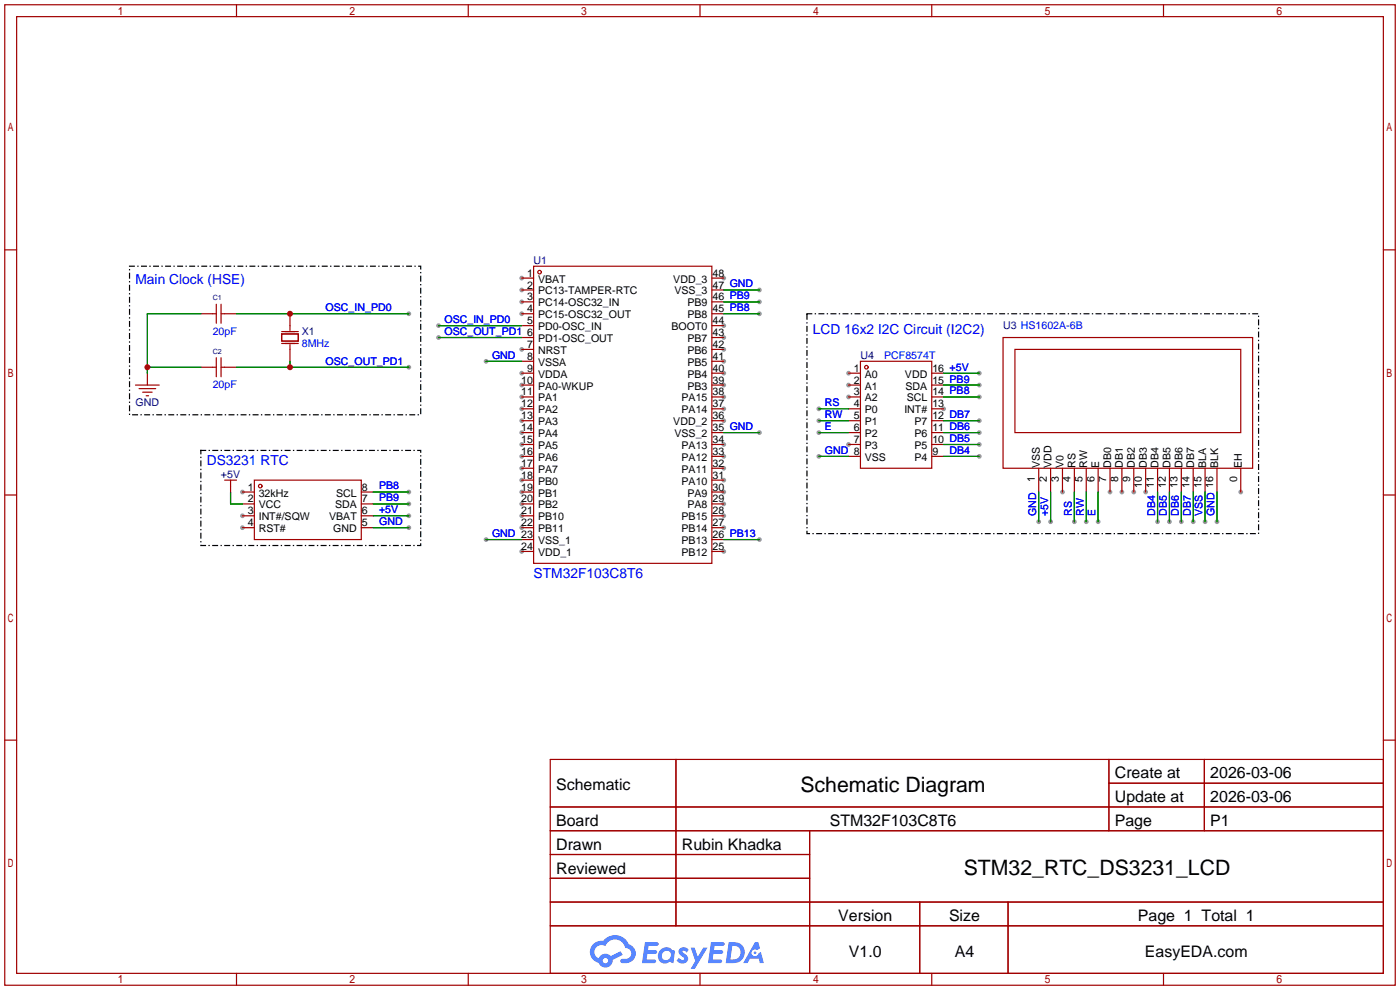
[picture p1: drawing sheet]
<svg xmlns="http://www.w3.org/2000/svg" width="299mm" height="212mm" viewBox="0 0 299 212" stroke-linecap="round" stroke-linejoin="round" font-family="sans-serif">
<g fill="#999">
<circle cx="111.5" cy="59.4" r=".51"/>
<circle cx="111.5" cy="62" r=".51"/>
<circle cx="111.5" cy="64.5" r=".51"/>
<circle cx="111.5" cy="67.1" r=".51"/>
<circle cx="111.5" cy="74.7" r=".51"/>
<circle cx="111.5" cy="79.8" r=".51"/>
<circle cx="111.5" cy="82.3" r=".51"/>
<circle cx="111.5" cy="84.8" r=".51"/>
<circle cx="111.5" cy="87.4" r=".51"/>
<circle cx="111.5" cy="89.9" r=".51"/>
<circle cx="111.5" cy="92.5" r=".51"/>
<circle cx="111.5" cy="95" r=".51"/>
<circle cx="111.5" cy="97.5" r=".51"/>
<circle cx="111.5" cy="100.1" r=".51"/>
<circle cx="111.5" cy="102.6" r=".51"/>
<circle cx="111.5" cy="105.2" r=".51"/>
<circle cx="111.5" cy="107.7" r=".51"/>
<circle cx="111.5" cy="110.2" r=".51"/>
<circle cx="111.5" cy="112.8" r=".51"/>
<circle cx="111.5" cy="117.9" r=".51"/>
<circle cx="154.7" cy="117.9" r=".51"/>
<circle cx="154.7" cy="112.8" r=".51"/>
<circle cx="154.7" cy="110.2" r=".51"/>
<circle cx="154.7" cy="107.7" r=".51"/>
<circle cx="154.7" cy="105.2" r=".51"/>
<circle cx="154.7" cy="102.6" r=".51"/>
<circle cx="154.7" cy="100.1" r=".51"/>
<circle cx="154.7" cy="97.5" r=".51"/>
<circle cx="154.7" cy="95" r=".51"/>
<circle cx="154.7" cy="89.9" r=".51"/>
<circle cx="154.7" cy="87.4" r=".51"/>
<circle cx="154.7" cy="84.8" r=".51"/>
<circle cx="154.7" cy="82.3" r=".51"/>
<circle cx="154.7" cy="79.8" r=".51"/>
<circle cx="154.7" cy="77.2" r=".51"/>
<circle cx="154.7" cy="74.7" r=".51"/>
<circle cx="154.7" cy="72.1" r=".51"/>
<circle cx="154.7" cy="69.6" r=".51"/>
<circle cx="154.7" cy="59.4" r=".51"/>
<circle cx="265.2" cy="105.2" r=".51"/>
<circle cx="227.1" cy="105.2" r=".51"/>
<circle cx="237.2" cy="105.2" r=".51"/>
<circle cx="239.8" cy="105.2" r=".51"/>
<circle cx="242.3" cy="105.2" r=".51"/>
<circle cx="244.9" cy="105.2" r=".51"/>
<circle cx="181.4" cy="79.8" r=".51"/>
<circle cx="181.4" cy="82.3" r=".51"/>
<circle cx="181.4" cy="84.8" r=".51"/>
<circle cx="181.4" cy="95" r=".51"/>
<circle cx="201.7" cy="87.4" r=".51"/>
<circle cx="51.8" cy="105.2" r=".51"/>
<circle cx="51.8" cy="110.2" r=".51"/>
<circle cx="51.8" cy="112.8" r=".51"/>
<circle cx="93.7" cy="69.6" r=".51"/>
<circle cx="93.7" cy="72.1" r=".51"/>
<circle cx="87.4" cy="78.5" r=".51"/>
<circle cx="87.4" cy="67.1" r=".51"/>
<circle cx="162.3" cy="92.5" r=".51"/>
<circle cx="222" cy="111.5" r=".51"/>
<circle cx="224.5" cy="111.5" r=".51"/>
<circle cx="229.6" cy="111.5" r=".51"/>
<circle cx="232.2" cy="111.5" r=".51"/>
<circle cx="234.7" cy="111.5" r=".51"/>
<circle cx="247.4" cy="111.5" r=".51"/>
<circle cx="249.9" cy="111.5" r=".51"/>
<circle cx="252.5" cy="111.5" r=".51"/>
<circle cx="255" cy="111.5" r=".51"/>
<circle cx="257.6" cy="111.5" r=".51"/>
<circle cx="260.1" cy="111.5" r=".51"/>
<circle cx="209.3" cy="79.8" r=".51"/>
<circle cx="209.3" cy="82.3" r=".51"/>
<circle cx="209.3" cy="84.8" r=".51"/>
<circle cx="209.3" cy="89.9" r=".51"/>
<circle cx="209.3" cy="92.5" r=".51"/>
<circle cx="209.3" cy="95" r=".51"/>
<circle cx="209.3" cy="97.5" r=".51"/>
<circle cx="175" cy="87.4" r=".51"/>
<circle cx="175" cy="89.9" r=".51"/>
<circle cx="175" cy="92.5" r=".51"/>
<circle cx="175" cy="97.5" r=".51"/>
<circle cx="103.9" cy="115.3" r=".51"/>
<circle cx="162.3" cy="62" r=".51"/>
<circle cx="103.9" cy="77.2" r=".51"/>
<circle cx="162.3" cy="115.3" r=".51"/>
<circle cx="162.3" cy="64.5" r=".51"/>
<circle cx="162.3" cy="67.1" r=".51"/>
<circle cx="87.4" cy="105.2" r=".51"/>
<circle cx="87.4" cy="107.7" r=".51"/>
<circle cx="87.4" cy="110.2" r=".51"/>
<circle cx="87.4" cy="112.8" r=".51"/>
</g>
<g fill="none" stroke="#a10000" stroke-width=".25">
<path d="M1 1h297.2v209.6h-297.2zM3.6 3.6h292.1v204.4h-292.1zM50.5 1v2.6M100.1 1v2.6M149.6 1v2.6M199.1 1v2.6M248.7 1v2.6M1 53.4h2.6M295.7 53.4h2.5M1 105.8h2.6M295.7 105.8h2.5M1 158.2h2.6"/>
<path d="M295.7 158.2h2.5M117.6 162.3h178.1v45.7h-178.1zM117.6 172.5h178.1M117.6 177.5h178.1M144.5 162.3v35.6M173 177.5v30.5M237 162.3v15.2M237 167.4h58.7M257.4 162.3v15.2M117.6 182.6h55.4M117.6 192.8h178.1M117.6 187.7h55.4"/>
<path d="M117.6 197.9h178.1M196.6 192.8v15.2M215.4 192.8v15.2M50.5 208v2.6M100.1 208v2.6M149.6 208v2.6M199.1 208v2.6M248.7 208v2.6"/>
</g>
<g fill="#5487ff">
<path d="M145.3 202.7a1.3 1.3 0 0 1 1.9 .3l-.4 .6a.54 .54 0 0 0-.9-.2l.1 .2a1.34 1.34 0 0 1 .9 1.8 1.47 1.47 0 0 1-2.3-.1l.5-.6 .8 .5a.31 .31 0 0 0 .4-.3 .31 .31 0 0 0-.3-.4 1.12 1.12 0 0 1-.7-1.8z"/>
<path d="M147.6 202.5h.9l.6 2 1.2-2h.9l-2.7 4.6h-.9l1-1.7z"/>
<path d="M137.8 201.4h1.7a1.31 1.31 0 0 1 1.2 .2 .4 .4 0 0 1-.3 .5l-1.8 .1-.1 .9h1.6a.4 .4 0 0 1 .4 .4 .4 .4 0 0 1-.5 .4h-1.6l-.2 1.2h1.4a.46 .46 0 0 1 .5 0 .46 .46 0 0 1 .1 .5l-.4 .2h-2.6z"/>
<path d="M151.9 201.4h1.7a1.32 1.32 0 0 1 1.2 .2 .39 .39 0 0 1-.3 .5l-1.8 .1-.1 .9h1.6a.4 .4 0 0 1 .4 .4 .4 .4 0 0 1-.4 .4h-1.7l-.2 1.2h1.4a.46 .46 0 0 1 .5 0 .46 .46 0 0 1 .1 .5l-.4 .2h-2.6z"/>
<path d="M161.3 201.4h.8l.3 1.3-.6 .4a.75 .75 0 0 0-1.1 .3 .75 .75 0 0 0 .5 1 .75 .75 0 0 0 .9-.7l.5-.2 .6 2.3h-.8l-.3-.9h-1.8l-.5 .9h-1z"/>
<path d="M155.7 201.4l-.6 4.4h1.5a2.27 2.27 0 0 0 2.6-2.2 2.27 2.27 0 0 0-2.7-2.2zM156.5 202.1a1.5 1.5 0 0 1 1.8 1.6 1.5 1.5 0 0 1-1.9 1.4h-.3z"/>
<path d="M141.2 203a1.6 1.6 0 0 0-.3 2.3 1.6 1.6 0 0 0 2.3 .2l.7 .3 .3-2.4-.1-.3-.5-.1a1.58 1.58 0 0 0-2.4 0zM141.8 203.5a.98 .98 0 0 1 1.6 .4 .98 .98 0 0 1-1.1 1.3 .94 .94 0 0 1-.9-.7 .94 .94 0 0 1 .4-1z"/>
<path d="M126.8 201.8a2.37 2.37 0 0 0 1.1 4 1.54 1.54 0 0 0 1.8 1 1.54 1.54 0 0 0 1.2-1.6l2.2-1.1-.5-.8-2 1a1.57 1.57 0 0 0-2.7 .5 1.5 1.5 0 0 1-.7-2.1 1.5 1.5 0 0 1 2.2-.5 2.23 2.23 0 0 1 2.3-1.4 2.23 2.23 0 0 1 2 1.8 1.16 1.16 0 0 1 1.2 1.1 1.16 1.16 0 0 1-1.1 1.2h-.7a.47 .47 0 0 0-.5 .4 .47 .47 0 0 0 .4 .5 2.17 2.17 0 0 0 2.5-.9 2.17 2.17 0 0 0-.3-2.7l-.8-.4a3.2 3.2 0 0 0-5.5-.7l-1.1 .1zM128.8 205.3a.6 .6 0 0 1 1.2 0 .6 .6 0 0 1-1.2 0z"/>
<circle cx="161.4" cy="203.6" r=".28"/>
</g>
<g fill="none" stroke="#a10000" stroke-width=".25">
<path d="M111.5 59.4h2.5M114 56.9h38.1v63.5h-38.1zM152.1 59.4h2.6M31.5 79.8v2.5M42.9 67.1h3.3M42.9 78.5h3.3M46.2 65v4.1M46.2 76.5v4M47.2 67.1h3.3M47.2 65v4.1M47.2 76.5v4M47.2 78.5h3.3"/>
<path d="M60.2 71.4h3.6v1.5h-3.6zM60.2 73.4h3.6M60.2 70.9h3.6M62 67.1v3.5M62 73.7v3.5M111.5 62h2.5M111.5 64.5h2.5M111.5 67.1h2.5M111.5 69.6h2.5M111.5 72.1h2.5M111.5 74.7h2.5M111.5 77.2h2.5"/>
<path d="M111.5 79.8h2.5M152.1 62h2.6M152.1 64.5h2.6M152.1 67.1h2.6M152.1 69.6h2.6M152.1 72.1h2.6M152.1 74.7h2.6M152.1 77.2h2.6M152.1 79.8h2.6M181.4 79.8h2.5M183.9 77.2h15.2v22.9h-15.2zM199.1 79.8h2.6"/>
<path d="M214.4 72.1h53.3v28h-53.3zM216.9 74.7h48.3v17.8h-48.3zM29 82.3h5M29.7 83.1h3.6M30.5 83.8h2M31.2 84.6h.5M111.5 82.3h2.5M111.5 84.8h2.5M111.5 87.4h2.5M111.5 89.9h2.5M111.5 92.5h2.5M111.5 95h2.5"/>
<path d="M111.5 97.5h2.5M152.1 82.3h2.6M152.1 84.8h2.6M152.1 87.4h2.6M152.1 89.9h2.6M152.1 92.5h2.6M152.1 95h2.6M152.1 97.5h2.6M181.4 82.3h2.5M181.4 84.8h2.5M181.4 87.4h2.5M181.4 89.9h2.5"/>
<path d="M181.4 92.5h2.5M181.4 95h2.5M181.4 97.5h2.5M199.1 82.3h2.6M199.1 84.8h2.6M199.1 87.4h2.6M199.1 89.9h2.6M199.1 92.5h2.6M199.1 95h2.6M199.1 97.5h2.6M48 102.6h2.5M49.3 102.6v2.6"/>
<path d="M51.8 105.2h2.6M51.8 107.7h2.6M51.8 110.2h2.6M51.8 112.8h2.6M54.4 102.6h22.8v12.7h-22.8zM77.2 105.2h2.6M77.2 107.7h2.6M77.2 110.2h2.6M77.2 112.8h2.6M111.5 100.1h2.5M111.5 102.6h2.5M111.5 105.2h2.5"/>
<path d="M111.5 107.7h2.5M111.5 110.2h2.5M111.5 112.8h2.5M111.5 115.3h2.5M111.5 117.9h2.5M152.1 100.1h2.6M152.1 102.6h2.6M152.1 105.2h2.6M152.1 107.7h2.6M152.1 110.2h2.6M152.1 112.8h2.6M152.1 115.3h2.6"/>
<path d="M152.1 117.9h2.6M222 100.1v5.1M224.5 100.1v5.1M227.1 100.1v5.1M229.6 100.1v5.1M232.2 100.1v5.1M234.7 100.1v5.1M237.2 100.1v5.1M239.8 100.1v5.1M242.3 100.1v5.1M244.9 100.1v5.1M247.4 100.1v5.1"/>
<path d="M249.9 100.1v5.1M252.5 100.1v5.1M255 100.1v5.1M257.6 100.1v5.1M260.1 100.1v5.1M265.2 100.1v5.1"/>
<circle cx="115.3" cy="58.2" r=".38"/>
<circle cx="185.2" cy="78.5" r=".38"/>
<circle cx="55.6" cy="103.9" r=".38"/>
</g>
<g fill="none" stroke="#008700" stroke-width=".25">
<path d="M31.5 78.5h11.4M42.9 67.1h-11.4v12.7M50.5 67.1h36.9M50.5 78.5h36.9M62 77.2v1.3M93.7 69.6h17.8M93.7 72.1h17.8M103.9 77.2h7.6M154.7 67.1h7.6M154.7 62h7.6M154.7 64.5h7.6M201.7 79.8h7.6"/>
<path d="M154.7 92.5h7.6M175 92.5h6.4M175 89.9h6.4M175 97.5h6.4M175 87.4h6.4M201.7 92.5h7.6M201.7 82.3h7.6M201.7 84.8h7.6M201.7 89.9h7.6M201.7 95h7.6M201.7 97.5h7.6M49.3 105.2v2.5h2.5"/>
<path d="M79.8 105.2h7.6M79.8 107.7h7.6M79.8 110.2h7.6M79.8 112.8h7.6M103.9 115.3h7.6M154.7 115.3h7.6M222 105.2v6.3M224.5 105.2v6.3M229.6 105.2v6.3M232.2 105.2v6.3M234.7 105.2v6.3M247.4 105.2v6.3"/>
<path d="M249.9 105.2v6.3M252.5 105.2v6.3M255 105.2v6.3M257.6 105.2v6.3M260.1 105.2v6.3"/>
</g>
<path d="M27.7 56.9h62.2v31.7h-62.2zM172.5 67.1h96.5v46.9h-96.5zM42.9 96.3h47v20.3h-47z" fill="none" stroke="#000" stroke-width=".25" stroke-dasharray="1 .8 0 .8"/>
<g fill="#c00">
<circle cx="31.5" cy="78.5" r=".63"/>
<circle cx="62" cy="78.5" r=".63"/>
<circle cx="62" cy="67.1" r=".63"/>
</g>
<g font-size="4.5">
<text x="171.1" y="169.2">Schematic Diagram</text>
<text x="206" y="187">STM32_RTC_DS3231_LCD</text>
</g>
<g font-size="3.4">
<text x="238.3" y="166.4">Create at</text>
<text x="258.7" y="166.4">2026-03-06</text>
<text x="118.9" y="168.9">Schematic</text>
<text x="238.3" y="171.4">Update at</text>
<text x="258.7" y="171.4">2026-03-06</text>
<text x="118.9" y="176.5">Board</text>
<text x="177.3" y="176.5">STM32F103C8T6</text>
<text x="238.3" y="176.5">Page</text>
<text x="258.7" y="176.5">P1</text>
<text x="118.9" y="181.6">Drawn</text>
<text x="145.7" y="181.6">Rubin Khadka</text>
<text x="118.9" y="186.7">Reviewed</text>
<text x="179.2" y="196.8">Version</text>
<text x="202.8" y="196.8">Size</text>
<text x="243.2" y="196.8">Page 1 Total 1</text>
<text x="181.4" y="204.5">V1.0</text>
<text x="204.1" y="204.5">A4</text>
<text x="244.7" y="204.5">EasyEDA.com</text>
</g>
<g font-size="2.9" fill="#00f">
<text x="29" y="60.8">Main Clock (HSE)</text>
<text x="173.7" y="71.4">LCD 16x2 I2C Circuit (I2C2)</text>
<text x="44.2" y="99.4">DS3231 RTC</text>
<text x="114" y="123.5">STM32F103C8T6</text>
</g>
<g font-size="2.3">
<text x="112.7" y="59.1">1</text>
<text x="152.3" y="59.1">48</text>
<text x="112.7" y="61.7">2</text>
<text x="112.7" y="64.2">3</text>
<text x="115" y="60.4">VBAT</text>
<text x="115" y="62.9">PC13-TAMPER-RTC</text>
<text x="115" y="65.5">PC14-OSC32_IN</text>
<text x="143.9" y="60.4">VDD_3</text>
<text x="144.1" y="62.9">VSS_3</text>
<text x="146.9" y="65.5">PB9</text>
<text x="152.3" y="64.2">46 PB9</text>
<text x="152.3" y="61.7">47 GND</text>
<text x="112.7" y="66.7">4</text>
<text x="112.7" y="69.3">5</text>
<text x="112.7" y="71.8">6</text>
<text x="115" y="68">PC15-OSC32_OUT</text>
<text x="115" y="70.6">PD0-OSC_IN</text>
<text x="143.5" y="70.6">BOOT0</text>
<text x="146.9" y="68">PB8</text>
<text x="152.3" y="71.8">43</text>
<text x="152.3" y="69.3">44</text>
<text x="152.3" y="66.7">45 PB8</text>
<text x="112.7" y="74.4">7</text>
<text x="112.7" y="76.9">8</text>
<text x="115" y="73.1">PD1-OSC_OUT</text>
<text x="115" y="75.6">NRST</text>
<text x="146.9" y="75.6">PB6</text>
<text x="146.9" y="73.1">PB7</text>
<text x="152.3" y="76.9">41</text>
<text x="152.3" y="74.4">42</text>
<text x="111.4" y="82">10</text>
<text x="112.7" y="79.4">9</text>
<text x="115" y="78.2">VSSA</text>
<text x="115" y="80.7">VDDA</text>
<text x="115" y="83.3">PA0-WKUP</text>
<text x="146.9" y="83.3">PB3</text>
<text x="146.9" y="80.7">PB4</text>
<text x="146.9" y="78.2">PB5</text>
<text x="152.3" y="82">39</text>
<text x="152.3" y="79.4">40</text>
<text x="182.5" y="79.4">1</text>
<text x="182.5" y="82">2</text>
<text x="184.8" y="80.7">A0</text>
<text x="184.8" y="83.3">A1</text>
<text x="193.4" y="80.7">VDD</text>
<text x="193.5" y="83.3">SDA</text>
<text x="199.3" y="82">15 PB9</text>
<text x="199.3" y="79.4">16 +5V</text>
<text x="111.4" y="84.5">11</text>
<text x="111.4" y="87.1">12</text>
<text x="111.4" y="89.6">13</text>
<text x="115" y="85.8">PA1</text>
<text x="115" y="88.3">PA2</text>
<text x="145.7" y="88.3">PA14</text>
<text x="145.7" y="85.8">PA15</text>
<text x="152.3" y="89.6">36</text>
<text x="152.3" y="87.1">37</text>
<text x="152.3" y="84.5">38</text>
<text x="182.5" y="84.5">3</text>
<text x="182.5" y="87.1">4</text>
<text x="182.5" y="89.6">5</text>
<text x="184.8" y="85.8">A2</text>
<text x="184.8" y="88.3">P0</text>
<text x="193.3" y="88.3">INT#</text>
<text x="193.8" y="85.8">SCL</text>
<text x="199.3" y="89.6">12 DB7</text>
<text x="199.3" y="87.1">13</text>
<text x="199.3" y="84.5">14 PB8</text>
<text x="111.4" y="92.1">14</text>
<text x="111.4" y="94.7">15</text>
<text x="115" y="90.9">PA3</text>
<text x="115" y="93.4">PA4</text>
<text x="115" y="96">PA5</text>
<text x="143.9" y="90.9">VDD_2</text>
<text x="144.1" y="93.4">VSS_2</text>
<text x="145.7" y="96">PA13</text>
<text x="152.3" y="94.7">34</text>
<text x="152.3" y="92.1">35 GND</text>
<text x="182.5" y="92.1">6</text>
<text x="182.5" y="94.7">7</text>
<text x="184.8" y="90.9">P1</text>
<text x="184.8" y="93.4">P2</text>
<text x="184.8" y="96">P3</text>
<text x="195.4" y="96">P5</text>
<text x="195.4" y="93.4">P6</text>
<text x="195.4" y="90.9">P7</text>
<text x="199.3" y="94.7">10 DB5</text>
<text x="199.3" y="92.1">11 DB6</text>
<text x="111.4" y="97.2">16</text>
<text x="111.4" y="99.8">17</text>
<text x="115" y="98.5">PA6</text>
<text x="115" y="101">PA7</text>
<text x="145.7" y="101">PA11</text>
<text x="145.7" y="98.5">PA12</text>
<text x="152.3" y="99.8">32</text>
<text x="152.3" y="97.2">33</text>
<text x="184.8" y="98.5">VSS</text>
<text x="195.4" y="98.5">P4</text>
<text x="199.3" y="97.2">9</text>
<text x="222.2" y="100.1" transform="rotate(-90 222.2 100.1)">VSS</text>
<text x="224.8" y="100.1" transform="rotate(-90 224.8 100.1)">VDD</text>
<text x="227.3" y="100.1" transform="rotate(-90 227.3 100.1)">V0</text>
<text x="229.8" y="100.1" transform="rotate(-90 229.8 100.1)">RS</text>
<text x="232.4" y="100.1" transform="rotate(-90 232.4 100.1)">RW</text>
<text x="234.9" y="100.1" transform="rotate(-90 234.9 100.1)">E</text>
<text x="237.5" y="100.1" transform="rotate(-90 237.5 100.1)">DB0</text>
<text x="240" y="100.1" transform="rotate(-90 240 100.1)">DB1</text>
<text x="242.5" y="100.1" transform="rotate(-90 242.5 100.1)">DB2</text>
<text x="245.1" y="100.1" transform="rotate(-90 245.1 100.1)">DB3</text>
<text x="247.6" y="100.1" transform="rotate(-90 247.6 100.1)">DB4</text>
<text x="250.2" y="100.1" transform="rotate(-90 250.2 100.1)">DB5</text>
<text x="252.7" y="100.1" transform="rotate(-90 252.7 100.1)">DB6</text>
<text x="255.2" y="100.1" transform="rotate(-90 255.2 100.1)">DB7</text>
<text x="257.8" y="100.1" transform="rotate(-90 257.8 100.1)">BLA</text>
<text x="260.3" y="100.1" transform="rotate(-90 260.3 100.1)">BLK</text>
<text x="265.4" y="100.1" transform="rotate(-90 265.4 100.1)">EH</text>
<text x="53" y="104.8">1</text>
<text x="53" y="107.4">2</text>
<text x="55.3" y="106.1">32kHz</text>
<text x="71.9" y="106.1">SCL</text>
<text x="77.3" y="107.4">7</text>
<text x="77.3" y="104.8">8</text>
<text x="111.4" y="102.3">18</text>
<text x="111.4" y="104.8">19</text>
<text x="111.4" y="107.4">20</text>
<text x="115" y="103.6">PB0</text>
<text x="115" y="106.1">PB1</text>
<text x="145.7" y="103.6">PA10</text>
<text x="146.9" y="106.1">PA9</text>
<text x="152.3" y="107.4">29</text>
<text x="152.3" y="104.8">30</text>
<text x="152.3" y="102.3">31</text>
<text x="221.2" y="103.1" transform="rotate(-90 221.2 103.1)">1</text>
<text x="223.7" y="103.1" transform="rotate(-90 223.7 103.1)">2</text>
<text x="226.3" y="103.1" transform="rotate(-90 226.3 103.1)">3</text>
<text x="228.8" y="103.1" transform="rotate(-90 228.8 103.1)">4</text>
<text x="231.4" y="103.1" transform="rotate(-90 231.4 103.1)">5</text>
<text x="233.9" y="103.1" transform="rotate(-90 233.9 103.1)">6</text>
<text x="236.4" y="103.1" transform="rotate(-90 236.4 103.1)">7</text>
<text x="239" y="103.1" transform="rotate(-90 239 103.1)">8</text>
<text x="241.5" y="103.1" transform="rotate(-90 241.5 103.1)">9</text>
<text x="244.1" y="104.4" transform="rotate(-90 244.1 104.4)">10</text>
<text x="246.6" y="104.4" transform="rotate(-90 246.6 104.4)">11</text>
<text x="249.1" y="104.4" transform="rotate(-90 249.1 104.4)">12</text>
<text x="251.7" y="104.4" transform="rotate(-90 251.7 104.4)">13</text>
<text x="254.2" y="104.4" transform="rotate(-90 254.2 104.4)">14</text>
<text x="264.4" y="103.1" transform="rotate(-90 264.4 103.1)">0</text>
<text x="53" y="109.9">3</text>
<text x="53" y="112.5">4</text>
<text x="55.3" y="108.7">VCC</text>
<text x="55.3" y="111.2">INT#/SQW</text>
<text x="55.3" y="113.7">RST#</text>
<text x="70.4" y="111.2">VBAT</text>
<text x="71.2" y="113.7">GND</text>
<text x="71.6" y="108.7">SDA</text>
<text x="77.3" y="112.5">5</text>
<text x="77.3" y="109.9">6</text>
<text x="111.4" y="109.9">21</text>
<text x="111.4" y="112.5">22</text>
<text x="115" y="108.7">PB2</text>
<text x="115" y="111.2">PB10</text>
<text x="115" y="113.7">PB11</text>
<text x="145.7" y="113.7">PB14</text>
<text x="145.7" y="111.2">PB15</text>
<text x="146.9" y="108.7">PA8</text>
<text x="152.3" y="112.5">27</text>
<text x="152.3" y="109.9">28</text>
<text x="111.4" y="117.5">24</text>
<text x="115" y="116.3">VSS_1</text>
<text x="115" y="118.8">VDD_1</text>
<text x="145.7" y="118.8">PB12</text>
<text x="145.7" y="116.3">PB13</text>
<text x="152.3" y="117.5">25</text>
<text x="152.3" y="115">26 PB13</text>
</g>
<g font-size="2.3" fill="#000080">
<text x="114" y="56.4">U1</text>
<text x="64.5" y="71.6">X1</text>
<text x="214.4" y="70.3">U3 HS1602A-6B</text>
<text x="183.9" y="76.7">U4</text>
<text x="29" y="86.8">GND</text>
<text x="47.2" y="102.1">+5V</text>
</g>
<g font-size="2.3" fill="#00f">
<text x="45.5" y="71.6">20pF</text>
<text x="69.6" y="66.5">OSC_IN_PD0</text>
<text x="95" y="69.1">OSC_IN_PD0</text>
<text x="95" y="71.6">OSC_OUT_PD1</text>
<text x="64.5" y="74.1">8MHz</text>
<text x="69.6" y="77.9">OSC_OUT_PD1</text>
<text x="105.2" y="76.7">GND</text>
<text x="189" y="76.7">PCF8574T</text>
<text x="45.5" y="83">20pF</text>
<text x="176.3" y="86.8">RS</text>
<text x="176.3" y="89.4">RW</text>
<text x="176.3" y="91.9">E</text>
<text x="176.3" y="97">GND 8</text>
<text x="202.9" y="97">DB4</text>
<text x="81" y="104.6">PB8</text>
<text x="81" y="107.2">PB9</text>
<text x="81" y="109.7">+5V</text>
<text x="81" y="112.2">GND</text>
<text x="221.5" y="110.2" transform="rotate(-90 221.5 110.2)">GND</text>
<text x="224" y="110.2" transform="rotate(-90 224 110.2)">+5V</text>
<text x="229.1" y="110.2" transform="rotate(-90 229.1 110.2)">RS</text>
<text x="231.6" y="110.2" transform="rotate(-90 231.6 110.2)">RW</text>
<text x="234.2" y="110.2" transform="rotate(-90 234.2 110.2)">E</text>
<text x="246.9" y="110.2" transform="rotate(-90 246.9 110.2)">DB4</text>
<text x="249.4" y="110.2" transform="rotate(-90 249.4 110.2)">DB5</text>
<text x="251.9" y="110.2" transform="rotate(-90 251.9 110.2)">DB6</text>
<text x="254.5" y="110.2" transform="rotate(-90 254.5 110.2)">DB7</text>
<text x="257" y="110.2" transform="rotate(-90 257 110.2)">VSS 15</text>
<text x="259.6" y="110.2" transform="rotate(-90 259.6 110.2)">GND 16</text>
<text x="105.2" y="114.8">GND 23</text>
</g>
<g font-size="1.5" fill="#000080">
<text x="45.5" y="64.1">C1</text>
<text x="45.5" y="75.6">C2</text>
</g>
</svg>
